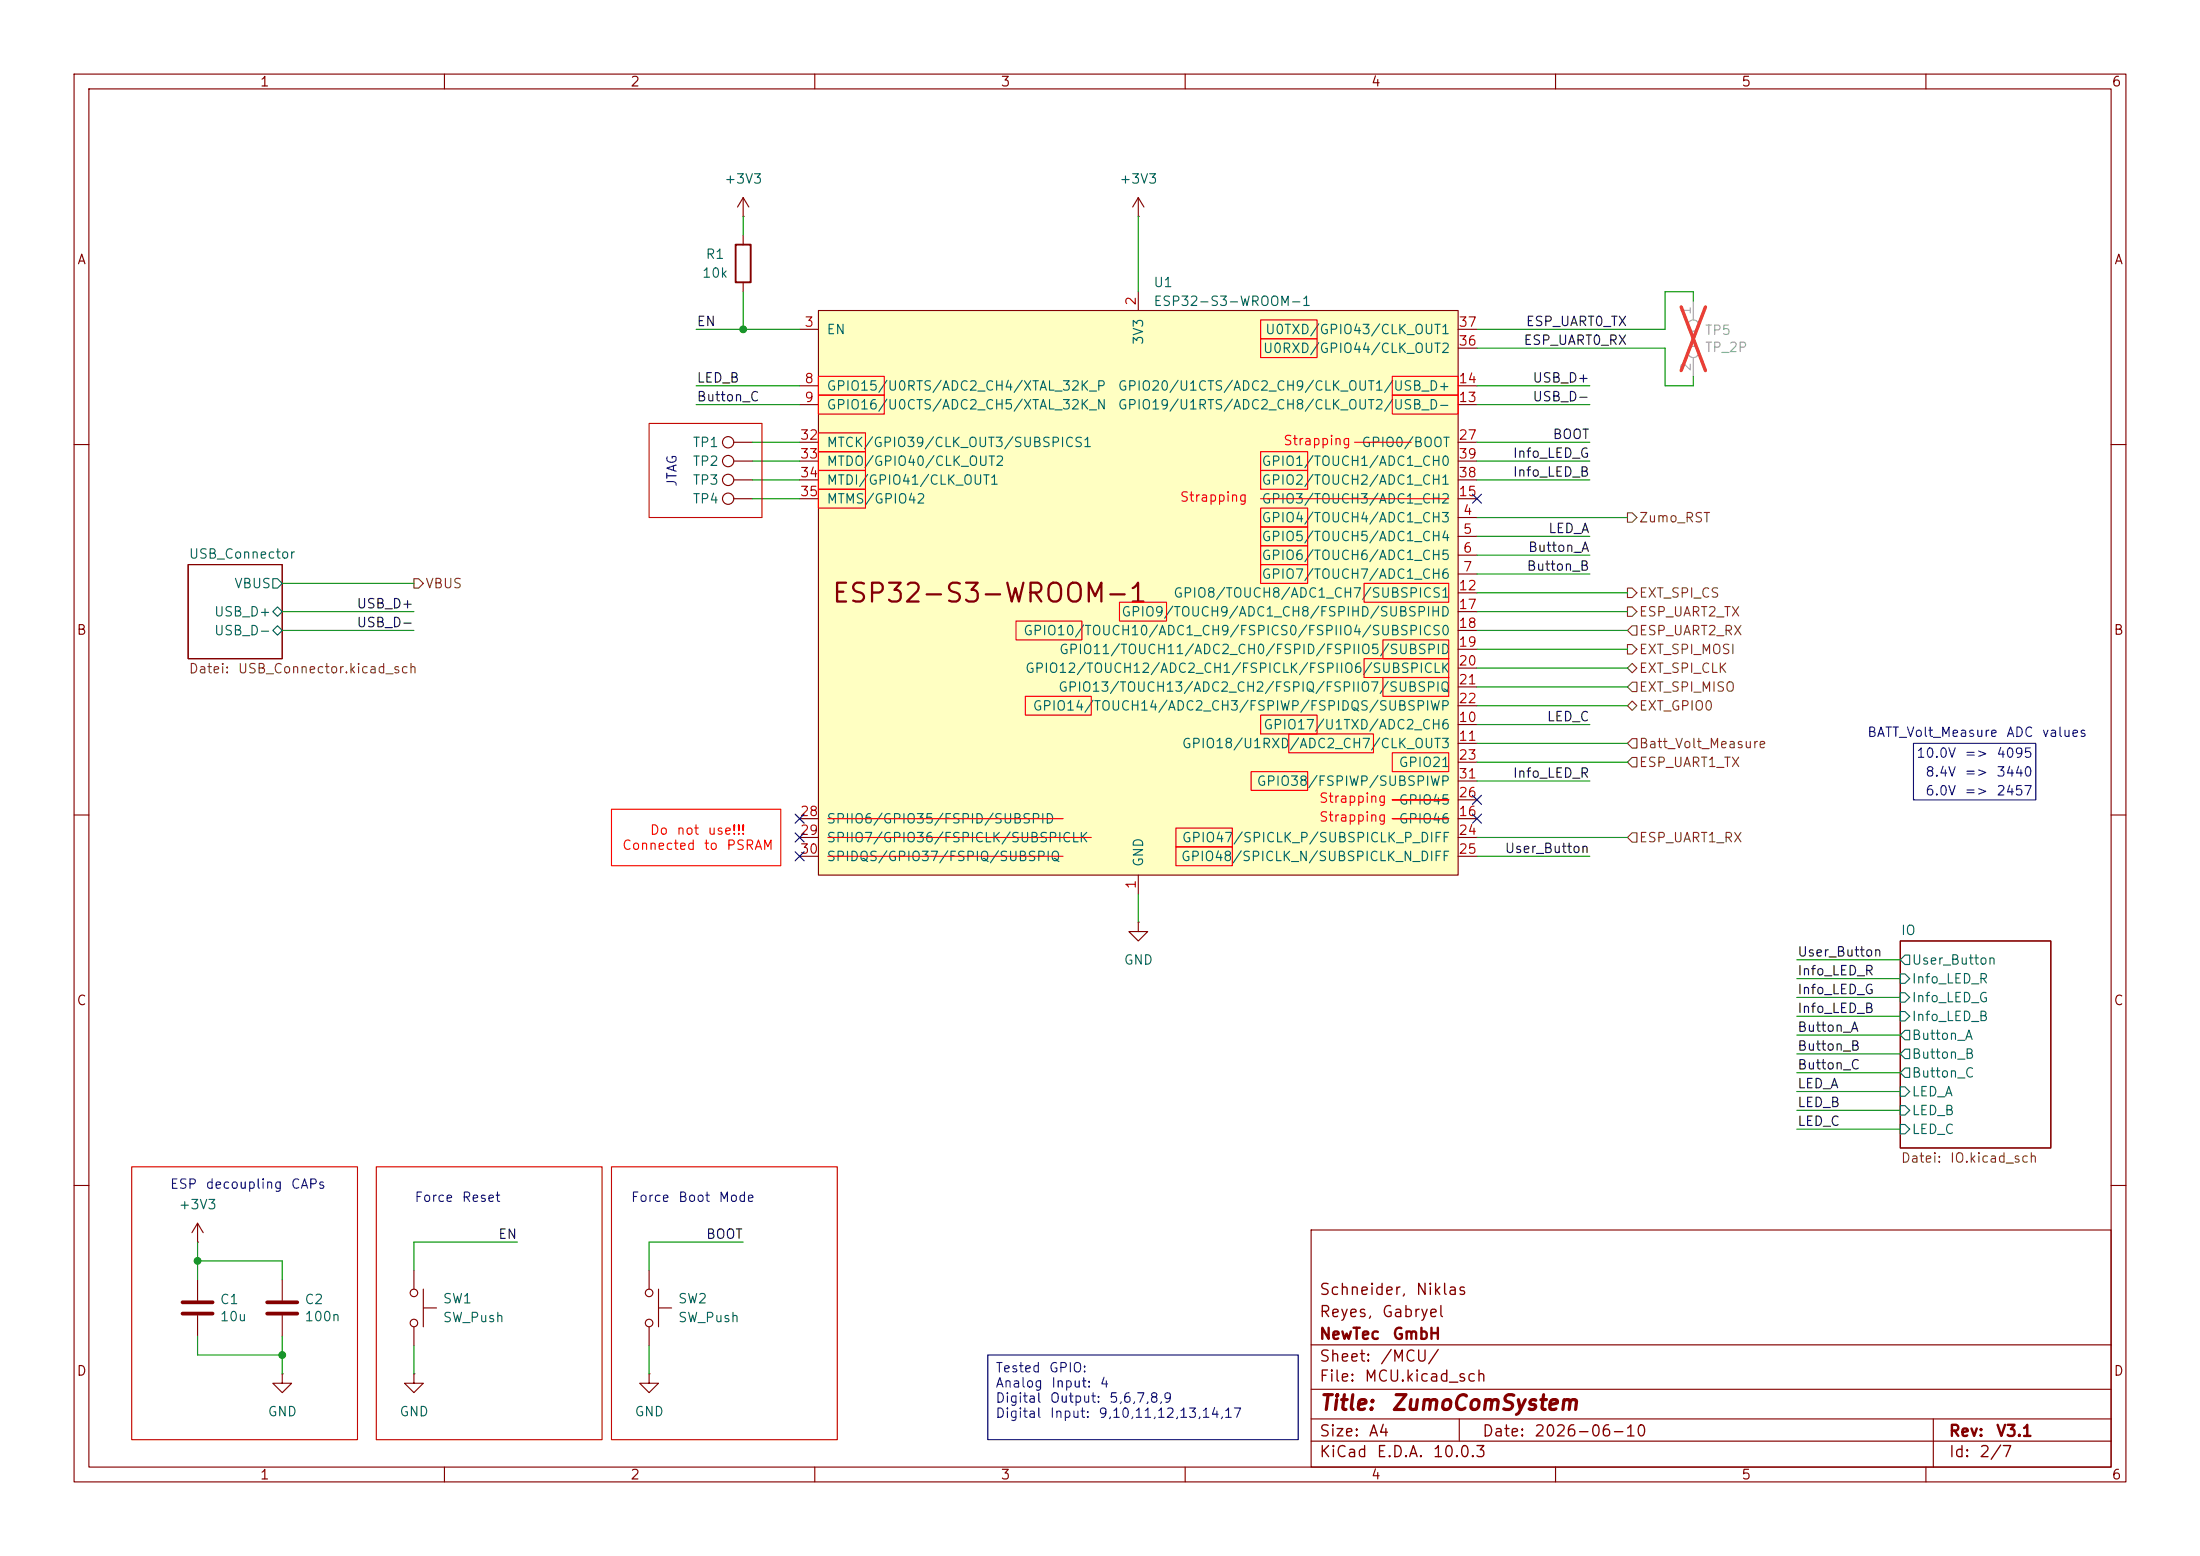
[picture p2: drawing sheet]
<svg xmlns="http://www.w3.org/2000/svg" width="297mm" height="210mm" viewBox="0 0 297 210" stroke-linecap="round" stroke-linejoin="round" font-family="sans-serif">
<g fill="none" stroke="#840000" stroke-width=".15">
<path d="M10 10h277v190h-277zM12 12h273v186h-273zM60 10v2M110 10v2M160 10v2M210 10v2M260 10v2M153.7 29.2h.1M153.7 26.7l-.8 1.2M153.7 26.7l.7 1.2M153.7 26.7v2.5M99.1 59.7h2.5"/>
<path d="M10 60h2M25.4 76.2h12.7v12.7h-12.7zM99.1 64.8h2.5M99.1 62.2h2.5M99.1 67.3h2.5M285 60h2M10 110h2M285 110h2M153.7 124.5v1.2h1.2l-1.2 1.3-1.3-1.3h1.3M153.7 124.5h.1M256.5 127h20.4v27.9h-20.4zM10 160h2"/>
<path d="M26.7 167.6h.1M26.7 165.1l-.8 1.3M26.7 165.1l.7 1.3M26.7 165.1v2.5M26.7 172.7v2.8M26.7 177.5v2.8M177 166h108v32h-108zM285 160h2M55.9 185.4v1.3h1.2l-1.2 1.3-1.3-1.3h1.3M55.9 185.4h.1M60 198v2M87.6 185.4v1.3h1.3l-1.3 1.3-1.2-1.3h1.2"/>
<path d="M87.6 185.4h.1M110 198v2M160 198v2M177 194.5h108M177 191.5h108M177 187.5h108M177 181.5h108M197 191.5v3M210 198v2M260 198v2M261 191.5v6.5"/>
<circle cx="98.3" cy="59.7" r=".76"/>
<circle cx="98.3" cy="67.3" r=".76"/>
<circle cx="98.3" cy="62.2" r=".76"/>
<circle cx="98.3" cy="64.8" r=".76"/>
</g>
<g fill="none" stroke="#006464" stroke-width=".15">
<path d="M36.8 78.1h.7l.6 .6-.6 .7h-.7zM36.8 82.6l.7-.7 .6 .7-.6 .6zM36.8 85.1l.7-.6 .6 .6-.6 .6zM256.5 136.5h.7l.6 .7-.6 .6h-.7zM256.5 134h.7l.6 .6-.6 .7h-.7zM256.5 131.4h.7l.6 .7-.6 .6h-.7zM257.2 139.1h.6v1.2h-.6l-.7-.6zM257.2 128.9h.6v1.3h-.6l-.7-.7zM256.5 151.8h.7l.6 .6-.6 .6h-.7zM256.5 149.2h.7l.6 .7-.6 .6h-.7zM256.5 146.7h.7l.6 .6-.6 .7h-.7zM257.2 144.1h.6v1.3h-.6l-.7-.6z"/>
<path d="M257.2 141.6h.6v1.3h-.6l-.7-.7z"/>
</g>
<path d="M24.6 175.8h4.1M24.6 177.3h4.1" fill="none" stroke="#840000" stroke-width=".51"/>
<path d="M110.5 41.9h86.3v76.2h-86.3z" fill="#ffffc2"/>
<g fill="none" stroke="#840000" stroke-width=".15">
<path d="M100.3 29.2h.1M100.3 26.7l-.7 1.2M100.3 26.7l.8 1.2M100.3 26.7v2.5M100.3 31.8v1.2M100.3 38.1v1.3M153.7 39.4v2.5M107.9 44.5h2.6M107.9 52.1h2.6M107.9 54.6h2.6M107.9 59.7h2.6M110.5 41.9h86.3v76.2h-86.3z"/>
<path d="M196.8 44.5h2.6M196.8 52.1h2.6M196.8 54.6h2.6M196.8 59.7h2.6M196.8 47h2.6M107.9 67.3h2.6M107.9 62.2h2.6M107.9 64.8h2.6M196.8 69.9h2.6M196.8 72.4h2.6M196.8 74.9h2.6M196.8 77.5h2.6"/>
<path d="M196.8 67.3h2.6M196.8 62.2h2.6M196.8 64.8h2.6M196.8 97.8h2.6M196.8 80h2.6M196.8 82.6h2.6M196.8 85.1h2.6M196.8 87.6h2.6M196.8 90.2h2.6M196.8 92.7h2.6M196.8 95.3h2.6M107.9 110.5h2.6"/>
<path d="M107.9 113h2.6M107.9 115.6h2.6M153.7 118.1v2.6M196.8 100.3h2.6M196.8 110.5h2.6M196.8 102.9h2.6M196.8 113h2.6M196.8 115.6h2.6M196.8 108h2.6M196.8 105.4h2.6M38.1 172.7v2.8M38.1 177.5v2.8"/>
<path d="M55.9 171.5v2.5M55.9 179.1v2.5M57.1 176.5h1.8M57.1 174v5.1M87.6 171.5v2.5M87.6 179.1v2.5M88.9 176.5h1.8M88.9 174v5.1M38.1 185.4v1.3h1.3l-1.3 1.3-1.3-1.3h1.3M38.1 185.4h.1"/>
<circle cx="55.9" cy="174.5" r=".51"/>
<circle cx="55.9" cy="178.6" r=".51"/>
<circle cx="87.6" cy="178.6" r=".51"/>
<circle cx="87.6" cy="174.5" r=".51"/>
</g>
<path d="M99.3 33h2v5.1h-2z" fill="none" stroke="#840000" stroke-width=".25"/>
<path d="M36.1 175.8h4M36.1 177.3h4" fill="none" stroke="#840000" stroke-width=".51"/>
<g fill="none" stroke="#a1a1a1" stroke-width=".15">
<path d="M228.6 40.6v2.6M228.6 48.3v2.5"/>
<circle cx="228.6" cy="47.5" r=".76"/>
<circle cx="228.6" cy="43.9" r=".76"/>
</g>
<path d="M227 41.4l3.2 8.6M230.2 41.4l-3.2 8.6" fill="none" stroke="#e12e31" stroke-width=".46"/>
<path d="M55.9 78.1h.6l.6 .6-.6 .7h-.6zM219.7 69.2h.6l.7 .7-.7 .6h-.6zM219.7 79.4h.6l.7 .6-.7 .6h-.6zM219.7 87h.6l.7 .6-.7 .7h-.6zM219.7 90.2l.6-.7 .7 .7-.7 .6zM219.7 95.3l.6-.7 .7 .7-.7 .6zM219.7 81.9h.6l.7 .7-.7 .6h-.6zM220.3 99.7h.7v1.3h-.7l-.6-.7zM220.3 84.5h.7v1.2h-.7l-.6-.6zM220.3 92.1h.7v1.2h-.7l-.6-.6zM220.3 112.4h.7v1.3h-.7l-.6-.7zM220.3 102.2h.7v1.3h-.7l-.6-.6z" fill="none" stroke="#725600" stroke-width=".15"/>
<g fill="none" stroke="#f00" stroke-width=".15">
<path d="M110.5 58.4h6.3v2.6h-6.3zM110.5 50.8h8.9v2.5h-8.9zM110.5 53.3h8.9v2.6h-8.9zM170.2 43.2h7.6v2.5h-7.6zM170.2 45.7h7.6v2.6h-7.6zM182.9 59.7h7.6M188 53.3h8.8v2.6h-8.8zM188 50.8h8.8v2.5h-8.8zM110.5 66h6.3v2.6h-6.3zM110.5 63.5h6.3v2.5h-6.3zM110.5 61h6.3v2.5h-6.3zM170.2 71.1h6.3v2.6h-6.3z"/>
<path d="M170.2 73.7h6.3v2.5h-6.3zM170.2 61h6.3v2.5h-6.3zM170.2 63.5h6.3v2.5h-6.3zM170.2 68.6h6.3v2.5h-6.3zM170.2 76.2h6.3v2.5h-6.3zM170.2 67.3h25.4M184.1 78.7h11.5v2.6h-11.5zM137.2 83.8h8.8v2.6h-8.8zM138.4 94h8.9v2.5h-8.9zM151.1 81.3h6.4v2.5h-6.4zM170.2 96.5h7.6v2.6h-7.6zM174 99.1h11.4v2.5h-11.4z"/>
<path d="M184.1 88.9h11.5v2.5h-11.5zM186.7 91.4h8.9v2.6h-8.9zM186.7 86.4h8.9v2.5h-8.9zM82.5 109.2h22.9v7.6h-22.9zM111.8 113h35.5M111.8 110.5h31.7M111.8 115.6h31.7M158.7 114.3h7.7v2.5h-7.7zM158.7 111.8h7.7v2.5h-7.7zM168.9 104.1h7.6v2.6h-7.6zM188 101.6h7.6v2.5h-7.6zM188 110.5h7.6"/>
<path d="M188 108h7.6"/>
</g>
<g fill="none" stroke="#009600" stroke-width=".15">
<path d="M100.3 29.2v2.6M100.3 39.4v5.1M153.7 29.2v10.2M94 54.6h13.9M94 52.1h13.9M94 44.5h13.9M101.6 59.7h6.3M199.4 59.7h15.2M199.4 54.6h15.2M199.4 52.1h15.2M199.4 47h25.4v5.1h3.8v-1.3M228.6 40.6v-1.2h-3.8v5.1h-25.4"/>
<path d="M38.1 78.7h17.8M101.6 67.3h6.3M101.6 64.8h6.3M101.6 62.2h6.3M199.4 72.4h15.2M199.4 64.8h15.2M199.4 62.2h15.2M199.4 74.9h15.2M199.4 69.9h20.3M199.4 77.5h15.2M38.1 85.1h17.8M38.1 82.6h17.8"/>
<path d="M199.4 92.7h20.3M199.4 87.6h20.3M199.4 97.8h15.2M199.4 85.1h20.3M199.4 95.3h20.3M199.4 90.2h20.3M199.4 80h20.3M199.4 82.6h20.3M199.4 105.4h15.2M199.4 113h20.3M199.4 115.6h15.2M199.4 100.3h20.3"/>
<path d="M199.4 102.9h20.3M153.7 120.7v3.8M242.6 139.7h13.9M242.6 137.2h13.9M242.6 132.1h13.9M242.6 129.5h13.9M242.6 134.6h13.9M242.6 147.3h13.9M242.6 149.9h13.9M242.6 142.2h13.9M242.6 152.4h13.9M242.6 144.8h13.9"/>
<path d="M26.7 170.2h11.4v2.5M26.7 167.6v5.1M69.8 167.6h-13.9v3.9M100.3 167.6h-12.7v3.9M26.7 180.3v2.6h11.4M38.1 180.3v5.1M55.9 181.6v3.8M87.6 181.6v3.8"/>
</g>
<path d="M198.8 66.7l1.2 1.2M200 66.7l-1.2 1.2M107.3 115l1.3 1.2M107.3 112.4l1.3 1.2M107.3 109.9l1.3 1.2M108.6 115l-1.3 1.2M108.6 112.4l-1.3 1.2M108.6 109.9l-1.3 1.2M198.8 109.9l1.2 1.2M198.8 107.3l1.2 1.3M200 109.9l-1.2 1.2M200 107.3l-1.2 1.3" fill="none" stroke="#000084" stroke-width=".15"/>
<path d="M258.3 100.3h16.5v7.7h-16.5zM133.3 182.9h42v11.4h-42z" fill="none" stroke="#0000c2" stroke-width=".15"/>
<path d="M87.6 57.2h15.3v12.7h-15.3zM17.8 157.5h30.5v36.8h-30.5zM50.8 157.5h30.5v36.8h-30.5zM82.5 157.5h30.5v36.8h-30.5z" fill="none" stroke="#c20000" stroke-width=".15"/>
<g fill="#009600" stroke="#009600" stroke-width=".14">
<circle cx="100.3" cy="44.5" r=".46"/>
<circle cx="26.7" cy="170.2" r=".46"/>
<circle cx="38.1" cy="182.9" r=".46"/>
</g>
<text font-size="2.5" fill="#840000" x="112.1" y="82">ESP32-S3-WROOM-1</text>
<g font-size="2" fill="#840000">
<text x="178" y="190.8">Title:</text>
<text x="187.7" y="190.8">ZumoComSystem</text>
</g>
<g font-size="1.5" fill="#840000">
<text x="178" y="178.2">Reyes,</text>
<text x="178" y="175.2">Schneider,</text>
<text x="186.4" y="178.2">Gabryel</text>
<text x="191" y="175.2">Niklas</text>
<text x="178" y="184.2">Sheet:</text>
<text x="178" y="181.2">NewTec</text>
<text x="186.2" y="184.2">/MCU/</text>
<text x="187.9" y="181.2">GmbH</text>
<text x="178" y="186.9">File:</text>
<text x="184.1" y="186.9">MCU.kicad_sch</text>
<text x="178" y="197.1">KiCad</text>
<text x="178" y="194.3">Size:</text>
<text x="184.7" y="194.3">A4</text>
<text x="185.7" y="197.1">E.D.A.</text>
<text x="193.3" y="197.1">10.0.3</text>
<text x="200" y="194.3">Date:</text>
<text x="207" y="194.3">2026-06-10</text>
<text x="263" y="194.3">Rev:</text>
<text x="263" y="197.1">Id:</text>
<text x="267.1" y="197.1">2/7</text>
<text x="269.4" y="194.3">V3.1</text>
</g>
<g font-size="1.3" fill="#840000">
<text x="35" y="12">1</text>
<text x="85" y="12">2</text>
<text x="135" y="12">3</text>
<text x="185" y="12">4</text>
<text x="235" y="12">5</text>
<text x="285" y="12">6</text>
<text x="10.3" y="36">A</text>
<text x="285.3" y="36">A</text>
<text x="10.3" y="86">B</text>
<text x="285.3" y="86">B</text>
<text x="10.3" y="136">C</text>
<text x="285.3" y="136">C</text>
<text x="10.3" y="186">D</text>
<text x="285.3" y="186">D</text>
<text x="35" y="200">1</text>
<text x="85" y="200">2</text>
<text x="135" y="200">3</text>
<text x="185" y="200">4</text>
<text x="235" y="200">5</text>
<text x="285" y="200">6</text>
</g>
<g font-size="1.3" fill="#006464">
<text x="97.7" y="25.1">+3V3</text>
<text x="151" y="25.1">+3V3</text>
<text x="95.2" y="35.3">R1</text>
<text x="94.7" y="37.8">10k</text>
<text x="155.6" y="39.1">U1</text>
<text x="155.6" y="41.6">ESP32-S3-WROOM-1</text>
<text x="111.5" y="45.4">EN</text>
<text x="154.6" y="46.6" transform="rotate(-90 154.6 46.6)">3V3</text>
<text x="170.4" y="48">U0RXD/GPIO44/CLK_OUT2</text>
<text x="170.7" y="45.4">U0TXD/GPIO43/CLK_OUT1</text>
<text x="111.5" y="53">GPIO15/U0RTS/ADC2_CH4/XTAL_32K_P</text>
<text x="150.8" y="53">GPIO20/U1CTS/ADC2_CH9/CLK_OUT1/USB_D+</text>
<text x="111.5" y="55.6">GPIO16/U0CTS/ADC2_CH5/XTAL_32K_N</text>
<text x="150.8" y="55.6">GPIO19/U1RTS/ADC2_CH8/CLK_OUT2/USB_D-</text>
<text x="93.4" y="60.7">TP1</text>
<text x="93.4" y="65.7">TP3</text>
<text x="93.4" y="63.2">TP2</text>
<text x="111.5" y="60.7">MTCK/GPIO39/CLK_OUT3/SUBSPICS1</text>
<text x="111.5" y="63.2">MTDO/GPIO40/CLK_OUT2</text>
<text x="111.5" y="65.7">MTDI/GPIO41/CLK_OUT1</text>
<text x="170.2" y="65.7">GPIO2/TOUCH2/ADC1_CH1</text>
<text x="170.2" y="63.2">GPIO1/TOUCH1/ADC1_CH0</text>
<text x="183.7" y="60.7">GPIO0/BOOT</text>
<text x="93.4" y="68.3">TP4</text>
<text x="111.5" y="68.3">MTMS/GPIO42</text>
<text x="170.2" y="70.8">GPIO4/TOUCH4/ADC1_CH3</text>
<text x="170.2" y="68.3">GPIO3/TOUCH3/ADC1_CH2</text>
<text x="25.4" y="75.7">USB_Connector</text>
<text x="170.2" y="73.4">GPIO5/TOUCH5/ADC1_CH4</text>
<text x="170.2" y="75.9">GPIO6/TOUCH6/ADC1_CH5</text>
<text x="28.8" y="83.5">USB_D+</text>
<text x="31.5" y="79.7">VBUS</text>
<text x="151.3" y="83.5">GPIO9/TOUCH9/ADC1_CH8/FSPIHD/SUBSPIHD</text>
<text x="158.3" y="81">GPIO8/TOUCH8/ADC1_CH7/SUBSPICS1</text>
<text x="170.2" y="78.4">GPIO7/TOUCH7/ADC1_CH6</text>
<text x="28.8" y="86.1">USB_D-</text>
<text x="138.1" y="86.1">GPIO10/TOUCH10/ADC1_CH9/FSPICS0/FSPIIO4/SUBSPICS0</text>
<text x="142.9" y="88.6">GPIO11/TOUCH11/ADC2_CH0/FSPID/FSPIIO5/SUBSPID</text>
<text x="138.3" y="91.1">GPIO12/TOUCH12/ADC2_CH1/FSPICLK/FSPIIO6/SUBSPICLK</text>
<text x="142.8" y="93.7">GPIO13/TOUCH13/ADC2_CH2/FSPIQ/FSPIIO7/SUBSPIQ</text>
<text x="139.3" y="96.2">GPIO14/TOUCH14/ADC2_CH3/FSPIWP/FSPIDQS/SUBSPIWP</text>
<text x="159.5" y="101.3">GPIO18/U1RXD/ADC2_CH7/CLK_OUT3</text>
<text x="170.5" y="98.8">GPIO17/U1TXD/ADC2_CH6</text>
<text x="169.6" y="106.4">GPIO38/FSPIWP/SUBSPIWP</text>
<text x="188.7" y="103.8">GPIO21</text>
<text x="111.5" y="111.5">SPIIO6/GPIO35/FSPID/SUBSPID</text>
<text x="188.7" y="111.5">GPIO46</text>
<text x="188.7" y="108.9">GPIO45</text>
<text x="111.5" y="114">SPIIO7/GPIO36/FSPICLK/SUBSPICLK</text>
<text x="111.5" y="116.5">SPIDQS/GPIO37/FSPIQ/SUBSPIQ</text>
<text x="154.6" y="117.1" transform="rotate(-90 154.6 117.1)">GND</text>
<text x="159.3" y="116.5">GPIO48/SPICLK_N/SUBSPICLK_N_DIFF</text>
<text x="159.5" y="114">GPIO47/SPICLK_P/SUBSPICLK_P_DIFF</text>
<text x="151.6" y="130.5">GND</text>
<text x="256.5" y="126.5">IO</text>
<text x="258" y="130.5">User_Button</text>
<text x="258" y="135.6">Info_LED_G</text>
<text x="258" y="133.1">Info_LED_R</text>
<text x="258" y="138.1">Info_LED_B</text>
<text x="258" y="143.2">Button_B</text>
<text x="258" y="140.7">Button_A</text>
<text x="258" y="148.3">LED_A</text>
<text x="258" y="145.8">Button_C</text>
<text x="258" y="153.4">LED_C</text>
<text x="258" y="150.8">LED_B</text>
<text x="24" y="163.5">+3V3</text>
<text x="29.6" y="176.3">C1</text>
<text x="29.6" y="178.6">10u</text>
<text x="41" y="176.3">C2</text>
<text x="41" y="178.6">100n</text>
<text x="59.7" y="176.2">SW1</text>
<text x="59.7" y="178.8">SW_Push</text>
<text x="91.4" y="176.2">SW2</text>
<text x="91.4" y="178.8">SW_Push</text>
<text x="36.1" y="191.5">GND</text>
<text x="53.8" y="191.5">GND</text>
<text x="85.6" y="191.5">GND</text>
</g>
<g font-size="1.3" fill="#a90000">
<text x="153.6" y="41.3" transform="rotate(-90 153.6 41.3)">2</text>
<text x="108.5" y="44.4">3</text>
<text x="196.8" y="47">36</text>
<text x="196.8" y="44.4">37</text>
<text x="108.5" y="52">8</text>
<text x="196.8" y="52">14</text>
<text x="107.9" y="59.7">32</text>
<text x="108.5" y="54.6">9</text>
<text x="196.8" y="54.6">13</text>
<text x="196.8" y="59.7">27</text>
<text x="107.9" y="62.2">33</text>
<text x="107.9" y="64.7">34</text>
<text x="196.8" y="64.7">38</text>
<text x="196.8" y="62.2">39</text>
<text x="107.9" y="67.3">35</text>
<text x="196.8" y="67.3">15</text>
<text x="197.4" y="69.8">4</text>
<text x="197.4" y="72.4">5</text>
<text x="197.4" y="74.9">6</text>
<text x="197.4" y="77.4">7</text>
<text x="196.8" y="80">12</text>
<text x="196.8" y="82.5">17</text>
<text x="196.8" y="85.1">18</text>
<text x="196.8" y="87.6">19</text>
<text x="196.8" y="90.1">20</text>
<text x="196.8" y="92.7">21</text>
<text x="196.8" y="95.2">22</text>
<text x="196.8" y="97.8">10</text>
<text x="196.8" y="100.3">11</text>
<text x="196.8" y="102.8">23</text>
<text x="196.8" y="107.9">26</text>
<text x="196.8" y="105.4">31</text>
<text x="107.9" y="110.5">28</text>
<text x="107.9" y="113">29</text>
<text x="196.8" y="110.5">16</text>
<text x="196.8" y="113">24</text>
<text x="107.9" y="115.5">30</text>
<text x="196.8" y="115.5">25</text>
<text x="153.6" y="120.1" transform="rotate(-90 153.6 120.1)">1</text>
</g>
<g font-size="1.3" fill="#0f0f0f">
<text x="94" y="44.3">EN</text>
<text x="205.6" y="46.9">ESP_UART0_RX</text>
<text x="205.9" y="44.3">ESP_UART0_TX</text>
<text x="94" y="51.9">LED_B</text>
<text x="206.8" y="51.9">USB_D+</text>
<text x="94" y="54.5">Button_C</text>
<text x="206.8" y="54.5">USB_D-</text>
<text x="209.5" y="59.6">BOOT</text>
<text x="204.1" y="64.6">Info_LED_B</text>
<text x="204.1" y="62.1">Info_LED_G</text>
<text x="206" y="77.3">Button_B</text>
<text x="206.2" y="74.8">Button_A</text>
<text x="208.9" y="72.3">LED_A</text>
<text x="48.1" y="82.4">USB_D+</text>
<text x="48.1" y="85">USB_D-</text>
<text x="208.7" y="97.7">LED_C</text>
<text x="204.1" y="105.3">Info_LED_R</text>
<text x="203.1" y="115.4">User_Button</text>
<text x="242.6" y="129.4">User_Button</text>
<text x="242.6" y="132">Info_LED_R</text>
<text x="242.6" y="134.5">Info_LED_G</text>
<text x="242.6" y="137">Info_LED_B</text>
<text x="242.6" y="139.6">Button_A</text>
<text x="242.6" y="142.1">Button_B</text>
<text x="242.6" y="147.2">LED_A</text>
<text x="242.6" y="149.7">LED_B</text>
<text x="242.6" y="144.7">Button_C</text>
<text x="242.6" y="152.3">LED_C</text>
<text x="67.2" y="167.5">EN</text>
<text x="95.2" y="167.5">BOOT</text>
</g>
<g font-size="1.3" fill="#aaa">
<text x="228.6" y="42.6" transform="rotate(-90 228.6 42.6)">1</text>
<text x="228.6" y="50.2" transform="rotate(-90 228.6 50.2)">2</text>
</g>
<g font-size="1.3" fill="#989898">
<text x="230.1" y="45.5">TP5</text>
<text x="230.1" y="47.8">TP_2P</text>
</g>
<g font-size="1.3" fill="#0000c2">
<text x="91.7" y="65.8" transform="rotate(-90 91.7 65.8)">JTAG</text>
<text x="252" y="99.8">BATT_Volt_Measure</text>
<text x="270.8" y="99.8">ADC</text>
<text x="275.6" y="99.8">values</text>
<text x="258.6" y="102.6">10.0V</text>
<text x="259.8" y="107.7">6.0V</text>
<text x="259.8" y="105.1">8.4V</text>
<text x="265.1" y="107.7">=&gt;</text>
<text x="265.1" y="105.1">=&gt;</text>
<text x="265.1" y="102.6">=&gt;</text>
<text x="269.4" y="107.7">2457</text>
<text x="269.4" y="105.1">3440</text>
<text x="269.4" y="102.6">4095</text>
<text x="22.9" y="160.8">ESP</text>
<text x="27.7" y="160.8">decoupling</text>
<text x="39.2" y="160.8">CAPs</text>
<text x="55.9" y="162.5">Force</text>
<text x="62.3" y="162.5">Reset</text>
<text x="85.1" y="162.5">Force</text>
<text x="91.5" y="162.5">Boot</text>
<text x="96.9" y="162.5">Mode</text>
<text x="134.3" y="185.5">Tested</text>
<text x="141.5" y="185.5">GPIO:</text>
<text x="134.3" y="187.6">Analog</text>
<text x="134.3" y="189.6">Digital</text>
<text x="134.3" y="191.7">Digital</text>
<text x="141.6" y="189.6">Output:</text>
<text x="141.6" y="191.7">Input:</text>
<text x="141.8" y="187.6">Input:</text>
<text x="148.2" y="191.7">9,10,11,12,13,14,17</text>
<text x="148.4" y="187.6">4</text>
<text x="149.6" y="189.6">5,6,7,8,9</text>
</g>
<g font-size="1.3" fill="#f00">
<text x="173.2" y="60.4">Strapping</text>
<text x="159.2" y="68">Strapping</text>
<text x="87.6" y="113">Do</text>
<text x="91.2" y="113">not</text>
<text x="95.4" y="113">use!!!</text>
<text x="178" y="108.7">Strapping</text>
<text x="178" y="111.2">Strapping</text>
<text x="83.9" y="115">Connected</text>
<text x="94.9" y="115">to</text>
<text x="98" y="115">PSRAM</text>
</g>
<g font-size="1.3" fill="#725600">
<text x="221.2" y="70.8">Zumo_RST</text>
<text x="57.3" y="79.7">VBUS</text>
<text x="221.2" y="83.5">ESP_UART2_TX</text>
<text x="221.2" y="81">EXT_SPI_CS</text>
<text x="221.2" y="88.6">EXT_SPI_MOSI</text>
<text x="221.2" y="86.1">ESP_UART2_RX</text>
<text x="25.4" y="91.2">Datei:</text>
<text x="32" y="91.2">USB_Connector.kicad_sch</text>
<text x="221.2" y="91.1">EXT_SPI_CLK</text>
<text x="221.2" y="93.7">EXT_SPI_MISO</text>
<text x="221.2" y="101.3">Batt_Volt_Measure</text>
<text x="221.2" y="96.2">EXT_GPIO0</text>
<text x="221.2" y="103.8">ESP_UART1_TX</text>
<text x="221.2" y="114">ESP_UART1_RX</text>
<text x="256.5" y="157.2">Datei:</text>
<text x="263.2" y="157.2">IO.kicad_sch</text>
</g>
</svg>
